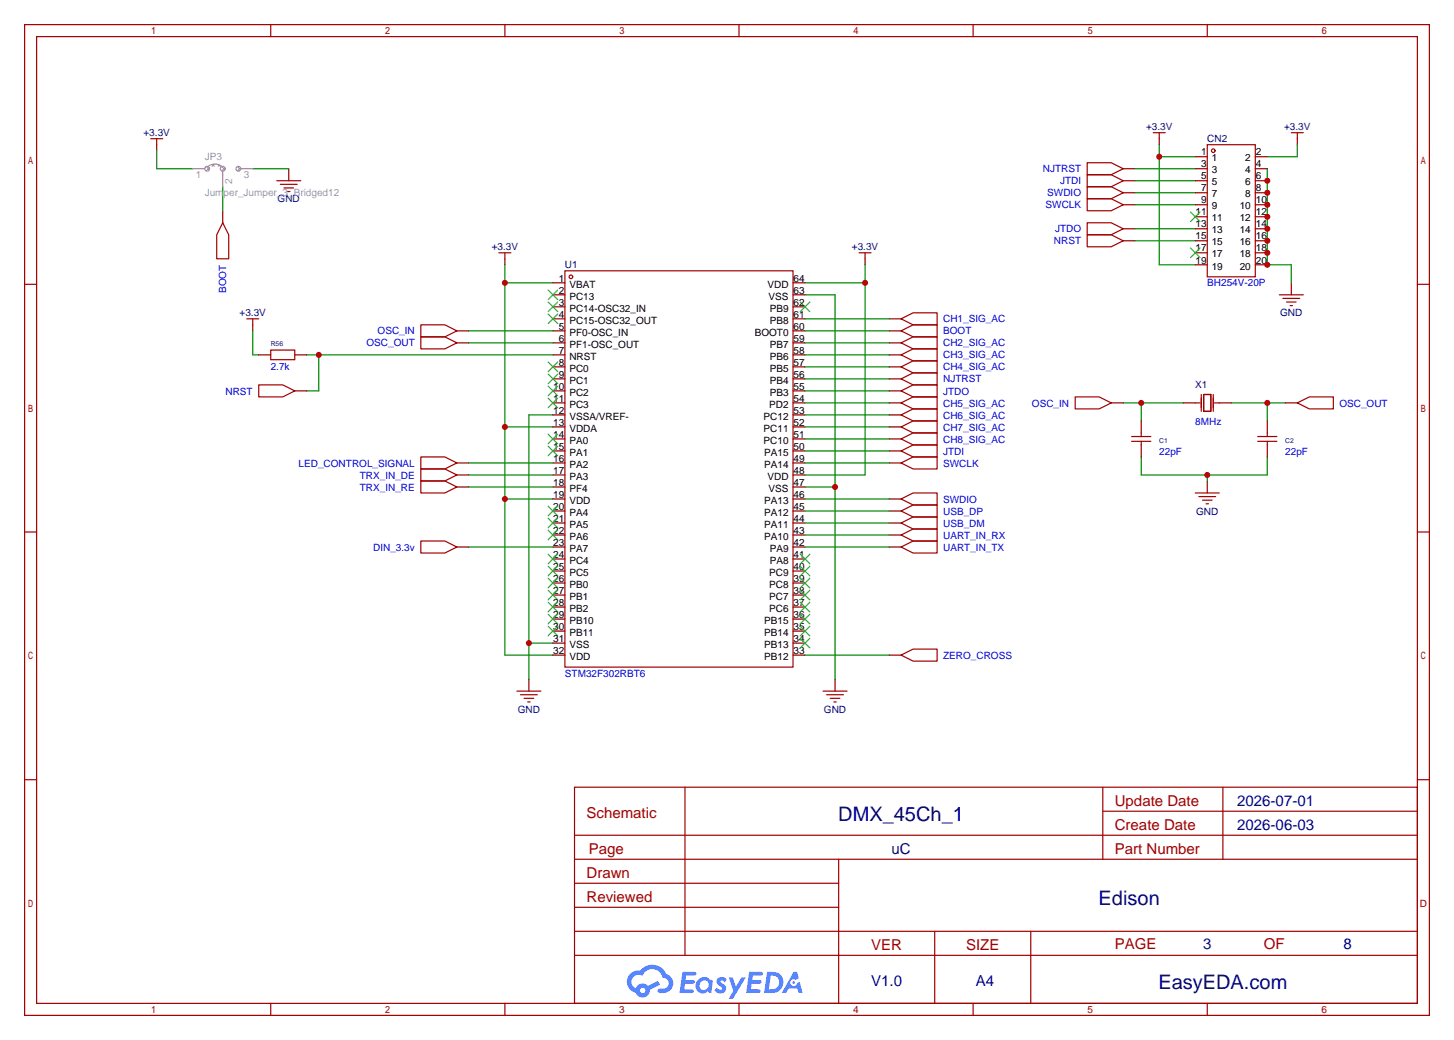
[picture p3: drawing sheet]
<svg xmlns="http://www.w3.org/2000/svg" width="308mm" height="220mm" viewBox="0 0 308 220" stroke-linecap="round" stroke-linejoin="round" font-family="sans-serif">
<g fill="none" stroke="#a10000" stroke-width=".25">
<path d="M5.2 5.2h297.2v209.6h-297.2zM7.7 7.7h292.1v204.5h-292.1zM57.3 5.2v2.5M106.8 5.2v2.5M156.3 5.2v2.5M205.9 5.2v2.5M255.4 5.2v2.5M5.2 60.1h2.5M299.8 60.1h2.6M5.2 112.5h2.5M299.8 112.5h2.6M5.2 164.9h2.5"/>
<path d="M121.5 166.5h178.3v45.7h-178.3zM121.5 176.7h178.3M144.9 166.5v35.6M233.3 166.5v15.2M233.3 171.6h66.5M258.7 166.5v15.2M299.8 164.9h2.6M121.5 186.8h55.9M121.5 181.7h178.3M121.5 197h178.3M121.5 191.9h55.9M177.4 181.7v30.5"/>
<path d="M197.7 197v15.2M218.1 197v15.2M57.3 212.2v2.6M106.8 212.2v2.6M121.5 202.1h178.3M156.3 212.2v2.6M205.9 212.2v2.6M255.4 212.2v2.6"/>
</g>
<g fill="#5487ff">
<path d="M151.9 206.9a1.3 1.3 0 0 1 1.8 .3l-.4 .6a.54 .54 0 0 0-.9-.2l.1 .2a1.34 1.34 0 0 1 1 1.8 1.47 1.47 0 0 1-2.4-.1l.6-.6 .7 .5a.31 .31 0 0 0 .4-.3 .31 .31 0 0 0-.3-.4 1.12 1.12 0 0 1-.6-1.8z"/>
<path d="M154.2 206.7h.8l.7 2 1.2-2h.9l-2.7 4.5h-.9l.9-1.6z"/>
<path d="M144.4 205.5h1.6a1.31 1.31 0 0 1 1.3 .2 .4 .4 0 0 1-.4 .6h-1.7l-.2 1h1.7a.4 .4 0 0 1 .3 .4 .4 .4 0 0 1-.4 .4h-1.7l-.2 1.2 1.4-.1a.46 .46 0 0 1 .5 .1 .46 .46 0 0 1 .1 .5l-.3 .2h-2.7z"/>
<path d="M158.5 205.5h1.6a1.32 1.32 0 0 1 1.3 .2 .39 .39 0 0 1-.4 .6h-1.7l-.2 1h1.7a.4 .4 0 0 1 .3 .4 .4 .4 0 0 1-.4 .4h-1.7l-.2 1.1h1.4a.46 .46 0 0 1 .5 .1 .46 .46 0 0 1 .1 .5l-.3 .2h-2.6z"/>
<path d="M167.9 205.6h.7l.4 1.3-.7 .3a.75 .75 0 0 0-1.1 .3 .75 .75 0 0 0 .5 1.1 .75 .75 0 0 0 1-.7l.5-.3 .6 2.4h-.9l-.2-.9h-1.9l-.5 .9h-.9z"/>
<path d="M162.3 205.6l-.7 4.4h1.5a2.27 2.27 0 0 0 2.6-2.3 2.27 2.27 0 0 0-2.7-2.1zM163.1 206.3a1.5 1.5 0 0 1 1.8 1.6 1.5 1.5 0 0 1-2 1.3h-.3z"/>
<path d="M147.7 207.2a1.6 1.6 0 0 0-.3 2.3 1.6 1.6 0 0 0 2.3 .2l.8 .3 .3-2.4-.2-.3-.4-.1a1.58 1.58 0 0 0-2.5 0zM148.3 207.7a.98 .98 0 0 1 1.6 .4 .98 .98 0 0 1-1.1 1.3 .94 .94 0 0 1-.8-.7 .94 .94 0 0 1 .3-1z"/>
<path d="M133.3 206a2.37 2.37 0 0 0 1.2 4 1.54 1.54 0 0 0 1.7 1 1.54 1.54 0 0 0 1.3-1.6l2.1-1.1-.4-.8-2.1 1a1.57 1.57 0 0 0-2.6 .5 1.5 1.5 0 0 1-.7-2.1 1.5 1.5 0 0 1 2.1-.5 2.23 2.23 0 0 1 2.3-1.4 2.23 2.23 0 0 1 2 1.8 1.16 1.16 0 0 1 1.3 1.1 1.16 1.16 0 0 1-1.1 1.2h-.7a.47 .47 0 0 0-.6 .4 .47 .47 0 0 0 .4 .5 2.17 2.17 0 0 0 2.6-.9 2.17 2.17 0 0 0-.4-2.7l-.8-.4a3.2 3.2 0 0 0-5.4-.7l-1.2 .1zM135.4 209.5a.58 .58 0 0 1 1.1 0 .58 .58 0 0 1-1.1 0z"/>
<circle cx="167.9" cy="207.8" r=".28"/>
</g>
<path d="M106.8 54.7v1.3" fill="none" stroke="#870000" stroke-width=".25"/>
<path d="M105.5 53.5h2.6M106.8 53.5v1.2" fill="none" stroke="#a10000" stroke-width=".25"/>
<path d="M106.8 56v82.6h10.2M106.8 59.8h10.2M106.8 90.3h10.2M106.8 105.5h10.2" fill="none" stroke="#008700" stroke-width=".25"/>
<g fill="#c00">
<circle cx="106.8" cy="59.8" r=".63"/>
<circle cx="106.8" cy="90.3" r=".63"/>
<circle cx="106.8" cy="105.5" r=".63"/>
</g>
<path d="M183 54.7v1.3" fill="none" stroke="#870000" stroke-width=".25"/>
<path d="M181.7 53.5h2.6M183 53.5v1.2" fill="none" stroke="#a10000" stroke-width=".25"/>
<path d="M170.3 59.8h12.7M183 56v44.5h-12.7" fill="none" stroke="#008700" stroke-width=".25"/>
<circle cx="183" cy="59.8" r=".63" fill="#c00"/>
<path d="M111.9 143.6v2.6" fill="none" stroke="#870000" stroke-width=".25"/>
<path d="M109.3 146.2h5.1M110.1 146.9h3.6M110.9 147.7h2M111.6 148.5h.5" fill="none" stroke="#a10000" stroke-width=".25"/>
<path d="M117 87.8h-5.1v55.8M111.9 136h5.1" fill="none" stroke="#008700" stroke-width=".25"/>
<circle cx="111.9" cy="136" r=".63" fill="#c00"/>
<path d="M176.7 143.6v2.6" fill="none" stroke="#870000" stroke-width=".25"/>
<path d="M174.1 146.2h5.1M174.9 146.9h3.5M175.6 147.7h2.1M176.4 148.5h.5" fill="none" stroke="#a10000" stroke-width=".25"/>
<path d="M170.3 62.4h6.4v81.2M170.3 103h6.4" fill="none" stroke="#008700" stroke-width=".25"/>
<circle cx="176.7" cy="103" r=".63" fill="#c00"/>
<path d="M237.6 85.2h12.7M241.4 85.2v3.8" fill="none" stroke="#008700" stroke-width=".25"/>
<circle cx="241.4" cy="85.2" r=".63" fill="#c00"/>
<path d="M260.5 85.2h11.4M268.1 85.2v3.8" fill="none" stroke="#008700" stroke-width=".25"/>
<circle cx="268.1" cy="85.2" r=".63" fill="#c00"/>
<path d="M255.4 101.7v2.6" fill="none" stroke="#870000" stroke-width=".25"/>
<path d="M252.9 104.3h5M253.6 105h3.6M254.4 105.8h2M255.1 106.6h.6" fill="none" stroke="#a10000" stroke-width=".25"/>
<path d="M241.4 96.6v3.9h26.7v-3.9M255.4 100.5v1.2" fill="none" stroke="#008700" stroke-width=".25"/>
<circle cx="255.4" cy="100.5" r=".63" fill="#c00"/>
<path d="M245.2 29.3v1.3M274.4 29.3v1.3M235.1 85.2h2.5M271.9 85.2h2.5" fill="none" stroke="#870000" stroke-width=".25"/>
<path d="M244 28.1h2.5M245.2 28.1v1.2M273.2 28.1h2.5M274.4 28.1v1.2M227.5 83.9h5l2.6 1.3-2.6 1.3h-5zM274.4 85.2l2.6-1.3h5.1v2.6h-5.1z" fill="none" stroke="#a10000" stroke-width=".25"/>
<path d="M245.2 30.6v25.4h7.7M245.2 33.1h7.7" fill="none" stroke="#008700" stroke-width=".25"/>
<circle cx="245.2" cy="33.1" r=".63" fill="#c00"/>
<path d="M33.1 31.9v3.8h7.7M47.1 39.5v5.1M53.5 35.7h7.6M240.2 35.7h12.7M240.2 38.2h12.7M268.1 35.7v20.3h5.1v3.8M274.4 30.6v2.5h-6.3M240.2 40.8h12.7M240.2 43.3h12.7M240.2 48.4h12.7M240.2 50.9h12.7" fill="none" stroke="#008700" stroke-width=".25"/>
<g fill="none" stroke="#870000" stroke-width=".25">
<path d="M33.1 30.6v1.3M61.1 35.7v2.5M237.6 35.7h2.6M237.6 38.2h2.6M265.6 35.7h2.5M265.6 38.2h2.5M265.6 33.1h2.5M47.1 44.6v2.5M237.6 40.8h2.6M237.6 43.3h2.6M237.6 48.4h2.6M237.6 50.9h2.6"/>
<path d="M252.9 56h2.5M252.9 53.5h2.5M273.2 59.8v2.6"/>
</g>
<g fill="none" stroke="#a10000" stroke-width=".25">
<path d="M31.9 29.3h2.5M33.1 29.3v1.3M58.5 38.2h5.1M59.3 39h3.6M60.1 39.8h2M230 34.4h5.1l2.5 1.3-2.5 1.3h-5.1zM230 37h5.1l2.5 1.2-2.5 1.3h-5.1zM230 39.5h5.1l2.5 1.3-2.5 1.2h-5.1zM47.1 47.1l1.3 2.6v5h-2.6v-5zM60.8 40.5h.5M230 42h5.1l2.5 1.3-2.5 1.3h-5.1zM230 47.1h5.1l2.5 1.3-2.5 1.3h-5.1z"/>
<path d="M230 49.7h5.1l2.5 1.2-2.5 1.3h-5.1zM270.6 62.4h5.1M271.4 63.1h3.6M272.2 63.9h2M272.9 64.6h.5"/>
</g>
<path d="M251.8 52.5l2.1 2M253.9 52.5l-2.1 2" fill="none" stroke="#3c3" stroke-width=".25"/>
<circle cx="268.1" cy="38.2" r=".63" fill="#c00"/>
<path d="M252.9 50.9h2.5M265.6 40.8h2.5" fill="none" stroke="#870000" stroke-width=".25"/>
<circle cx="268.1" cy="40.8" r=".63" fill="#c00"/>
<path d="M252.9 48.4h2.5M265.6 43.3h2.5" fill="none" stroke="#870000" stroke-width=".25"/>
<circle cx="268.1" cy="43.3" r=".63" fill="#c00"/>
<path d="M252.9 45.8h2.5M265.6 45.8h2.5" fill="none" stroke="#870000" stroke-width=".25"/>
<path d="M251.8 44.8l2.1 2.1M253.9 44.8l-2.1 2.1" fill="none" stroke="#3c3" stroke-width=".25"/>
<circle cx="268.1" cy="45.8" r=".63" fill="#c00"/>
<path d="M252.9 43.3h2.5M265.6 48.4h2.5" fill="none" stroke="#870000" stroke-width=".25"/>
<circle cx="268.1" cy="48.4" r=".63" fill="#c00"/>
<path d="M252.9 40.8h2.5M265.6 50.9h2.5" fill="none" stroke="#870000" stroke-width=".25"/>
<circle cx="268.1" cy="50.9" r=".63" fill="#c00"/>
<path d="M252.9 38.2h2.5M265.6 53.5h2.5" fill="none" stroke="#870000" stroke-width=".25"/>
<circle cx="268.1" cy="53.5" r=".63" fill="#c00"/>
<path d="M252.9 35.7h2.5M265.6 56h2.5" fill="none" stroke="#870000" stroke-width=".25"/>
<circle cx="268.1" cy="56" r=".63" fill="#c00"/>
<g fill="none" stroke="#870000" stroke-width=".25">
<path d="M252.9 33.1h2.5M117 59.8h2.5M167.8 59.8h2.5M96.6 70h2.6M96.6 72.5h2.6M117 62.4h2.5M117 64.9h2.5M117 67.4h2.5M117 70h2.5M117 72.5h2.5M117 75.1h2.5M117 77.6h2.5"/>
<path d="M167.8 62.4h2.5M167.8 64.9h2.5M167.8 67.4h2.5M167.8 70h2.5M167.8 72.5h2.5M167.8 75.1h2.5M167.8 77.6h2.5M117 80.1h2.5M117 82.7h2.5M117 85.2h2.5M117 87.8h2.5M117 90.3h2.5"/>
<path d="M117 92.8h2.5M117 95.4h2.5M117 97.9h2.5M167.8 80.1h2.5M167.8 82.7h2.5M167.8 85.2h2.5M167.8 87.8h2.5M167.8 90.3h2.5M167.8 92.8h2.5M167.8 95.4h2.5M167.8 97.9h2.5M188.1 80.1h2.5"/>
<path d="M188.1 82.7h2.5M188.1 95.4h2.5M188.1 97.9h2.5M241.4 89v2.6M241.4 94.1v2.5M250.3 85.2h2.6M257.9 85.2h2.6M268.1 89v2.6M268.1 94.1v2.5M117 100.5h2.5M117 103h2.5M117 105.5h2.5"/>
<path d="M117 108.1h2.5M117 110.6h2.5M117 113.2h2.5M117 115.7h2.5M117 118.2h2.5M167.8 100.5h2.5M167.8 103h2.5M167.8 105.5h2.5M167.8 108.1h2.5M167.8 110.6h2.5M167.8 113.2h2.5M167.8 115.7h2.5"/>
<path d="M167.8 118.2h2.5M188.1 105.5h2.5M117 120.8h2.5M117 123.3h2.5M117 125.9h2.5M117 128.4h2.5M117 130.9h2.5M117 133.5h2.5M117 136h2.5M117 138.6h2.5M167.8 120.8h2.5M167.8 123.3h2.5"/>
<path d="M167.8 125.9h2.5M167.8 128.4h2.5M167.8 130.9h2.5M167.8 133.5h2.5M167.8 136h2.5M167.8 138.6h2.5"/>
</g>
<g fill="none" stroke="#a10000" stroke-width=".25">
<path d="M255.4 30.6h10.2v27.9h-10.2zM119.5 57.3h48.3v83.8h-48.3zM89 68.7h5.1l2.5 1.3-2.5 1.2h-5.1zM89 71.2h5.1l2.5 1.3-2.5 1.3h-5.1zM190.6 80.1l2.6-1.2h5v2.5h-5zM190.6 82.7l2.6-1.3h5v2.5h-5zM190.6 95.4l2.6-1.3h5v2.5h-5zM190.6 97.9l2.6-1.3h5v2.6h-5zM239.4 93.3h4.1M239.4 92.3h4.1M241.4 91.6v.7M241.4 93.3v.8"/>
<path d="M252.9 85.2h1M254.1 83.4v3.6M254.6 83.4h1.6v3.6h-1.6zM256.7 83.4v3.6M256.9 85.2h1M266.1 93.3h4M266.1 92.3h4M268.1 91.6v.7M268.1 93.3v.8M190.6 105.5l2.6-1.2h5v2.5h-5z"/>
<circle cx="256.7" cy="31.9" r=".38"/>
<circle cx="120.8" cy="58.5" r=".38"/>
</g>
<g fill="none" stroke="#3c3" stroke-width=".25">
<path d="M116 61.3l2 2.1M116 63.9l2 2M116 66.4l2 2.1M116 76.6l2 2M116 79.1l2 2.1M118 61.3l-2 2.1M118 63.9l-2 2M118 66.4l-2 2.1M118 76.6l-2 2M118 79.1l-2 2.1M169.3 63.9l2 2M171.3 63.9l-2 2"/>
<path d="M116 81.7l2 2M116 84.2l2 2M116 91.8l2 2.1M116 94.4l2 2M118 81.7l-2 2M118 84.2l-2 2M118 91.8l-2 2.1M118 94.4l-2 2M116 107.1l2 2M116 109.6l2 2M116 112.1l2 2.1M116 117.2l2 2.1"/>
<path d="M116 119.8l2 2M118 107.1l-2 2M118 109.6l-2 2M118 112.1l-2 2.1M118 117.2l-2 2.1M118 119.8l-2 2M169.3 119.8l2 2M169.3 117.2l2 2.1M171.3 119.8l-2 2M171.3 117.2l-2 2.1M116 122.3l2 2M116 124.8l2 2.1"/>
<path d="M116 127.4l2 2M116 129.9l2 2.1M116 132.5l2 2M118 122.3l-2 2M118 124.8l-2 2.1M118 127.4l-2 2M118 129.9l-2 2.1M118 132.5l-2 2M169.3 135l2 2M169.3 132.5l2 2M169.3 129.9l2 2.1M169.3 127.4l2 2"/>
<path d="M169.3 124.8l2 2.1M169.3 122.3l2 2M171.3 135l-2 2M171.3 132.5l-2 2M171.3 129.9l-2 2.1M171.3 127.4l-2 2M171.3 124.8l-2 2.1M171.3 122.3l-2 2"/>
</g>
<path d="M64.9 75.1h52.1M67.4 75.1v7.6h-2.5M99.2 70h17.8M99.2 72.5h17.8M170.3 80.1h17.8M170.3 82.7h17.8M170.3 95.4h17.8M170.3 97.9h17.8M170.3 105.5h17.8" fill="none" stroke="#008700" stroke-width=".25"/>
<circle cx="67.4" cy="75.1" r=".63" fill="#c00"/>
<g fill="none" stroke="#870000" stroke-width=".25">
<path d="M53.5 68.7v1.3M54.7 75.1h2.6M62.4 75.1h2.5M188.1 70h2.5M188.1 75.1h2.5M188.1 77.6h2.5M188.1 72.5h2.5M188.1 67.4h2.5M62.4 82.7h2.5M96.6 97.9h2.6M188.1 92.8h2.5M188.1 90.3h2.5"/>
<path d="M188.1 87.8h2.5M188.1 85.2h2.5M96.6 115.7h2.6M96.6 103h2.6M96.6 100.5h2.6M188.1 113.2h2.5M188.1 115.7h2.5M188.1 110.6h2.5M188.1 108.1h2.5M188.1 138.6h2.5"/>
</g>
<g fill="none" stroke="#a10000" stroke-width=".25">
<path d="M52.2 67.4h2.5M53.5 67.4v1.3M57.3 74h5.1v2.1h-5.1zM190.6 70l2.6-1.3h5v2.5h-5zM190.6 77.6l2.6-1.3h5v2.6h-5zM190.6 75.1l2.6-1.3h5v2.5h-5zM190.6 72.5l2.6-1.3h5v2.6h-5zM190.6 67.4l2.6-1.2h5v2.5h-5zM54.7 81.4h5.1l2.6 1.3-2.6 1.2h-5.1zM89 99.2h5.1l2.5 1.3-2.5 1.2h-5.1zM89 96.6h5.1l2.5 1.3-2.5 1.3h-5.1zM190.6 92.8l2.6-1.2h5v2.5h-5z"/>
<path d="M190.6 90.3l2.6-1.3h5v2.6h-5zM190.6 87.8l2.6-1.3h5v2.5h-5zM190.6 85.2l2.6-1.3h5v2.6h-5zM89 101.7h5.1l2.5 1.3-2.5 1.3h-5.1zM89 114.4h5.1l2.5 1.3-2.5 1.3h-5.1zM190.6 113.2l2.6-1.3h5v2.5h-5zM190.6 115.7l2.6-1.3h5v2.6h-5zM190.6 110.6l2.6-1.3h5v2.6h-5zM190.6 108.1l2.6-1.3h5v2.5h-5zM190.6 138.6l2.6-1.3h5v2.5h-5z"/>
</g>
<g fill="none" stroke="#008700" stroke-width=".25">
<path d="M53.5 70v5.1h1.2M170.3 75.1h17.8M170.3 70h17.8M170.3 77.6h17.8M170.3 72.5h17.8M170.3 67.4h17.8M99.2 97.9h17.8M170.3 92.8h17.8M170.3 90.3h17.8M170.3 87.8h17.8M170.3 85.2h17.8M99.2 115.7h17.8"/>
<path d="M99.2 100.5h17.8M99.2 103h17.8M170.3 115.7h17.8M170.3 113.2h17.8M170.3 110.6h17.8M170.3 108.1h17.8M170.3 138.6h17.8"/>
</g>
<g fill="none" stroke="#999" stroke-width=".25">
<path d="M40.8 35.7h2.5M44.1 35.2a2.26 2.26 0 0 1 2.8 0M47.1 36.2v3.3M50.9 35.7h2.6"/>
<circle cx="43.8" cy="35.7" r=".51"/>
<circle cx="47.1" cy="35.7" r=".51"/>
<circle cx="50.4" cy="35.7" r=".51"/>
</g>
<path d="M43.6 35.2l.7 .7M44.3 35.5l-.7 .6M44.9 34.8l.4 .4M45.3 34.7l-.4 .5M46.3 34.8l.3 .4M46.4 34.9l-.3 .3M46.9 35.2l.7 .7M47.6 35.5l-.7 .6M50.2 35.2l.7 .7M50.9 35.5l-.7 .6" fill="none" stroke="#999" stroke-width=".21"/>
<g font-size="4.2" fill="#000080">
<text x="177.3" y="173.6">DMX_45Ch_1</text>
<text x="232.4" y="191.4">Edison</text>
<text x="245.1" y="209.2">EasyEDA.com</text>
</g>
<g font-size="3.2" fill="#a00000">
<text x="124.1" y="173">Schematic</text>
<text x="235.8" y="170.4">Update Date</text>
<text x="235.8" y="175.5">Create Date</text>
<text x="124.1" y="185.7">Drawn</text>
<text x="124.6" y="180.6">Page</text>
<text x="235.8" y="180.6">Part Number</text>
<text x="124.1" y="190.8">Reviewed</text>
<text x="184.3" y="200.9">VER</text>
<text x="204.4" y="200.9">SIZE</text>
<text x="235.8" y="200.7">PAGE</text>
<text x="267.3" y="200.7">OF</text>
</g>
<g font-size="3.2" fill="#000080">
<text x="261.7" y="170.4">2026-07-01</text>
<text x="261.7" y="175.5">2026-06-03</text>
<text x="188.6" y="180.6">uC</text>
<text x="254.5" y="200.7">3</text>
<text x="284.2" y="200.7">8</text>
<text x="184.3" y="208.5">V1.0</text>
<text x="206.5" y="208.5">A4</text>
</g>
<g font-size="2.1" fill="#000080">
<text x="30.4" y="28.8">+3.3V</text>
<text x="242.4" y="27.6">+3.3V</text>
<text x="271.7" y="27.6">+3.3V</text>
<text x="255.4" y="30.1">CN2</text>
<text x="58.7" y="42.8">GND</text>
<text x="104" y="53">+3.3V</text>
<text x="180.2" y="53">+3.3V</text>
<text x="119.5" y="56.8">U1</text>
<text x="50.7" y="66.9">+3.3V</text>
<text x="270.8" y="66.9">GND</text>
<text x="252.9" y="82.2">X1</text>
<text x="253" y="108.8">GND</text>
<text x="109.5" y="150.7">GND</text>
<text x="174.3" y="150.7">GND</text>
</g>
<g font-size="2.1" fill="#999">
<text x="43.3" y="33.9">JP3</text>
<text x="41.4" y="37.7">1</text>
<text x="43.3" y="41.5">Jumper_Jumper_3_Bridged12</text>
<text x="49.1" y="38.8" transform="rotate(-90 49.1 38.8)">2</text>
<text x="51.6" y="37.7">3</text>
</g>
<g font-size="2.1">
<text x="254.1" y="35.4">3</text>
<text x="254.1" y="32.9">1</text>
<text x="256.3" y="34.1">1</text>
<text x="263.4" y="34.1">2</text>
<text x="265.7" y="32.9">2</text>
<text x="265.7" y="35.4">4</text>
<text x="254.1" y="40.5">7</text>
<text x="254.1" y="38">5</text>
<text x="256.3" y="41.8">7</text>
<text x="256.3" y="39.2">5</text>
<text x="256.3" y="36.7">3</text>
<text x="263.4" y="36.7">4</text>
<text x="263.4" y="39.2">6</text>
<text x="263.4" y="41.8">8</text>
<text x="265.7" y="38">6</text>
<text x="265.7" y="40.5">8</text>
<text x="252.9" y="45.6">11</text>
<text x="254.1" y="43">9</text>
<text x="256.3" y="46.8">11</text>
<text x="256.3" y="44.3">9</text>
<text x="262.3" y="44.3">10</text>
<text x="262.3" y="46.8">12</text>
<text x="265.7" y="43">10</text>
<text x="265.7" y="45.6">12</text>
<text x="252.9" y="53.2">17</text>
<text x="252.9" y="50.7">15</text>
<text x="252.9" y="48.1">13</text>
<text x="256.3" y="51.9">15</text>
<text x="256.3" y="49.4">13</text>
<text x="262.3" y="49.4">14</text>
<text x="262.3" y="51.9">16</text>
<text x="265.7" y="48.1">14</text>
<text x="265.7" y="50.7">16</text>
<text x="265.7" y="53.2">18</text>
<text x="118.2" y="59.5">1</text>
<text x="167.9" y="59.5">64</text>
<text x="252.9" y="55.7">19</text>
<text x="256.3" y="57">19</text>
<text x="256.3" y="54.5">17</text>
<text x="262.3" y="54.5">18</text>
<text x="262.3" y="57">20</text>
<text x="265.7" y="55.7">20</text>
<text x="118.2" y="62.1">2</text>
<text x="118.2" y="64.6">3</text>
<text x="120.4" y="60.8">VBAT</text>
<text x="120.4" y="63.4">PC13</text>
<text x="120.4" y="65.9">PC14-OSC32_IN</text>
<text x="162.4" y="60.8">VDD</text>
<text x="162.6" y="63.4">VSS</text>
<text x="162.8" y="65.9">PB9</text>
<text x="167.9" y="64.6">62</text>
<text x="167.9" y="62.1">63</text>
<text x="118.2" y="67.2">4</text>
<text x="118.2" y="69.7">5</text>
<text x="120.4" y="68.4">PC15-OSC32_OUT</text>
<text x="120.4" y="71">PF0-OSC_IN</text>
<text x="159.7" y="71">BOOT0</text>
<text x="162.8" y="68.4">PB8</text>
<text x="167.9" y="69.7">60</text>
<text x="167.9" y="67.2">61</text>
<text x="118.2" y="72.2">6</text>
<text x="118.2" y="74.8">7</text>
<text x="118.2" y="77.3">8</text>
<text x="120.4" y="73.5">PF1-OSC_OUT</text>
<text x="120.4" y="76.1">NRST</text>
<text x="162.8" y="76.1">PB6</text>
<text x="162.8" y="73.5">PB7</text>
<text x="167.9" y="77.3">57</text>
<text x="167.9" y="74.8">58</text>
<text x="167.9" y="72.2">59</text>
<text x="117" y="82.4">10</text>
<text x="118.2" y="79.9">9</text>
<text x="120.4" y="78.6">PC0</text>
<text x="120.4" y="81.1">PC1</text>
<text x="120.4" y="83.7">PC2</text>
<text x="162.8" y="83.7">PB3</text>
<text x="162.8" y="81.1">PB4</text>
<text x="162.8" y="78.6">PB5</text>
<text x="167.9" y="82.4">55</text>
<text x="167.9" y="79.9">56</text>
<text x="117" y="84.9">11</text>
<text x="117" y="87.5">12</text>
<text x="120.4" y="86.2">PC3</text>
<text x="120.4" y="88.8">VSSA/VREF-</text>
<text x="161.5" y="88.8">PC12</text>
<text x="162.7" y="86.2">PD2</text>
<text x="167.9" y="87.5">53</text>
<text x="167.9" y="84.9">54</text>
<text x="117" y="90">13</text>
<text x="117" y="92.6">14</text>
<text x="117" y="95.1">15</text>
<text x="120.4" y="91.3">VDDA</text>
<text x="120.4" y="93.8">PA0</text>
<text x="161.5" y="93.8">PC10</text>
<text x="161.5" y="91.3">PC11</text>
<text x="167.9" y="95.1">50</text>
<text x="167.9" y="92.6">51</text>
<text x="167.9" y="90">52</text>
<text x="117" y="97.6">16</text>
<text x="117" y="100.2">17</text>
<text x="120.4" y="96.4">PA1</text>
<text x="120.4" y="98.9">PA2</text>
<text x="120.4" y="101.5">PA3</text>
<text x="161.6" y="98.9">PA14</text>
<text x="161.6" y="96.4">PA15</text>
<text x="162.4" y="101.5">VDD</text>
<text x="167.9" y="100.2">48</text>
<text x="167.9" y="97.6">49</text>
<text x="117" y="102.7">18</text>
<text x="117" y="105.3">19</text>
<text x="117" y="107.8">20</text>
<text x="120.4" y="104">PF4</text>
<text x="120.4" y="106.5">VDD</text>
<text x="161.6" y="106.5">PA13</text>
<text x="162.6" y="104">VSS</text>
<text x="167.9" y="107.8">45</text>
<text x="167.9" y="105.3">46</text>
<text x="167.9" y="102.7">47</text>
<text x="117" y="110.3">21</text>
<text x="117" y="112.9">22</text>
<text x="120.4" y="109.1">PA4</text>
<text x="120.4" y="111.6">PA5</text>
<text x="161.6" y="111.6">PA11</text>
<text x="161.6" y="109.1">PA12</text>
<text x="167.9" y="112.9">43</text>
<text x="167.9" y="110.3">44</text>
<text x="117" y="115.4">23</text>
<text x="117" y="118">24</text>
<text x="120.4" y="114.2">PA6</text>
<text x="120.4" y="116.7">PA7</text>
<text x="120.4" y="119.2">PC4</text>
<text x="161.6" y="114.2">PA10</text>
<text x="162.8" y="119.2">PA8</text>
<text x="162.8" y="116.7">PA9</text>
<text x="167.9" y="118">41</text>
<text x="167.9" y="115.4">42</text>
<text x="117" y="120.5">25</text>
<text x="117" y="123">26</text>
<text x="117" y="125.6">27</text>
<text x="120.4" y="121.8">PC5</text>
<text x="120.4" y="124.3">PB0</text>
<text x="162.7" y="124.3">PC8</text>
<text x="162.7" y="121.8">PC9</text>
<text x="167.9" y="125.6">38</text>
<text x="167.9" y="123">39</text>
<text x="167.9" y="120.5">40</text>
<text x="117" y="128.1">28</text>
<text x="117" y="130.7">29</text>
<text x="120.4" y="126.9">PB1</text>
<text x="120.4" y="129.4">PB2</text>
<text x="120.4" y="131.9">PB10</text>
<text x="161.6" y="131.9">PB15</text>
<text x="162.7" y="129.4">PC6</text>
<text x="162.7" y="126.9">PC7</text>
<text x="167.9" y="130.7">36</text>
<text x="167.9" y="128.1">37</text>
<text x="117" y="133.2">30</text>
<text x="117" y="135.7">31</text>
<text x="120.4" y="134.5">PB11</text>
<text x="120.4" y="137">VSS</text>
<text x="161.6" y="137">PB13</text>
<text x="161.6" y="134.5">PB14</text>
<text x="167.9" y="135.7">34</text>
<text x="167.9" y="133.2">35</text>
<text x="117" y="138.3">32</text>
<text x="120.4" y="139.6">VDD</text>
<text x="161.6" y="139.6">PB12</text>
<text x="167.9" y="138.3">33</text>
</g>
<g font-size="2.1" fill="#00f">
<text x="220.6" y="36.4">NJTRST</text>
<text x="221.6" y="41.5">SWDIO</text>
<text x="224.3" y="39">JTDI</text>
<text x="221.2" y="44.1">SWCLK</text>
<text x="223" y="51.7">NRST</text>
<text x="223.2" y="49.1">JTDO</text>
<text x="47.9" y="62" transform="rotate(-90 47.9 62)">BOOT</text>
<text x="255.4" y="60.6">BH254V-20P</text>
<text x="79.9" y="70.7">OSC_IN</text>
<text x="199.5" y="70.7">BOOT</text>
<text x="199.5" y="68.2">CH1_SIG_AC</text>
<text x="77.5" y="73.3">OSC_OUT</text>
<text x="199.5" y="75.8">CH3_SIG_AC</text>
<text x="199.5" y="73.3">CH2_SIG_AC</text>
<text x="47.7" y="83.4">NRST</text>
<text x="57.3" y="78.4">2.7k</text>
<text x="199.5" y="80.9">NJTRST</text>
<text x="199.5" y="83.4">JTDO</text>
<text x="199.5" y="78.4">CH4_SIG_AC</text>
<text x="199.5" y="88.5">CH6_SIG_AC</text>
<text x="199.5" y="86">CH5_SIG_AC</text>
<text x="218.3" y="86">OSC_IN</text>
<text x="252.9" y="89.8">8MHz</text>
<text x="283.3" y="86">OSC_OUT</text>
<text x="199.5" y="93.6">CH8_SIG_AC</text>
<text x="199.5" y="91.1">CH7_SIG_AC</text>
<text x="63.2" y="98.7">LED_CONTROL_SIGNAL</text>
<text x="76.1" y="101.2">TRX_IN_DE</text>
<text x="199.5" y="96.1">JTDI</text>
<text x="199.5" y="98.7">SWCLK</text>
<text x="245.2" y="96.1">22pF</text>
<text x="271.9" y="96.1">22pF</text>
<text x="76.1" y="103.8">TRX_IN_RE</text>
<text x="199.5" y="106.3">SWDIO</text>
<text x="199.5" y="113.9">UART_IN_RX</text>
<text x="199.5" y="111.4">USB_DM</text>
<text x="199.5" y="108.8">USB_DP</text>
<text x="78.9" y="116.5">DIN_3.3v</text>
<text x="199.5" y="116.5">UART_IN_TX</text>
<text x="119.5" y="143.1">STM32F302RBT6</text>
<text x="199.5" y="139.3">ZERO_CROSS</text>
</g>
<g font-size="2.1" fill="#a00000">
<text x="300.4" y="191.9">D</text>
<text x="131" y="214.2">3</text>
<text x="180.5" y="214.2">4</text>
<text x="230" y="214.2">5</text>
<text x="279.6" y="214.2">6</text>
</g>
<g font-size="1.4" fill="#000080">
<text x="57.3" y="73.3">R56</text>
<text x="245.2" y="93.6">C1</text>
<text x="271.9" y="93.6">C2</text>
</g>
</svg>
